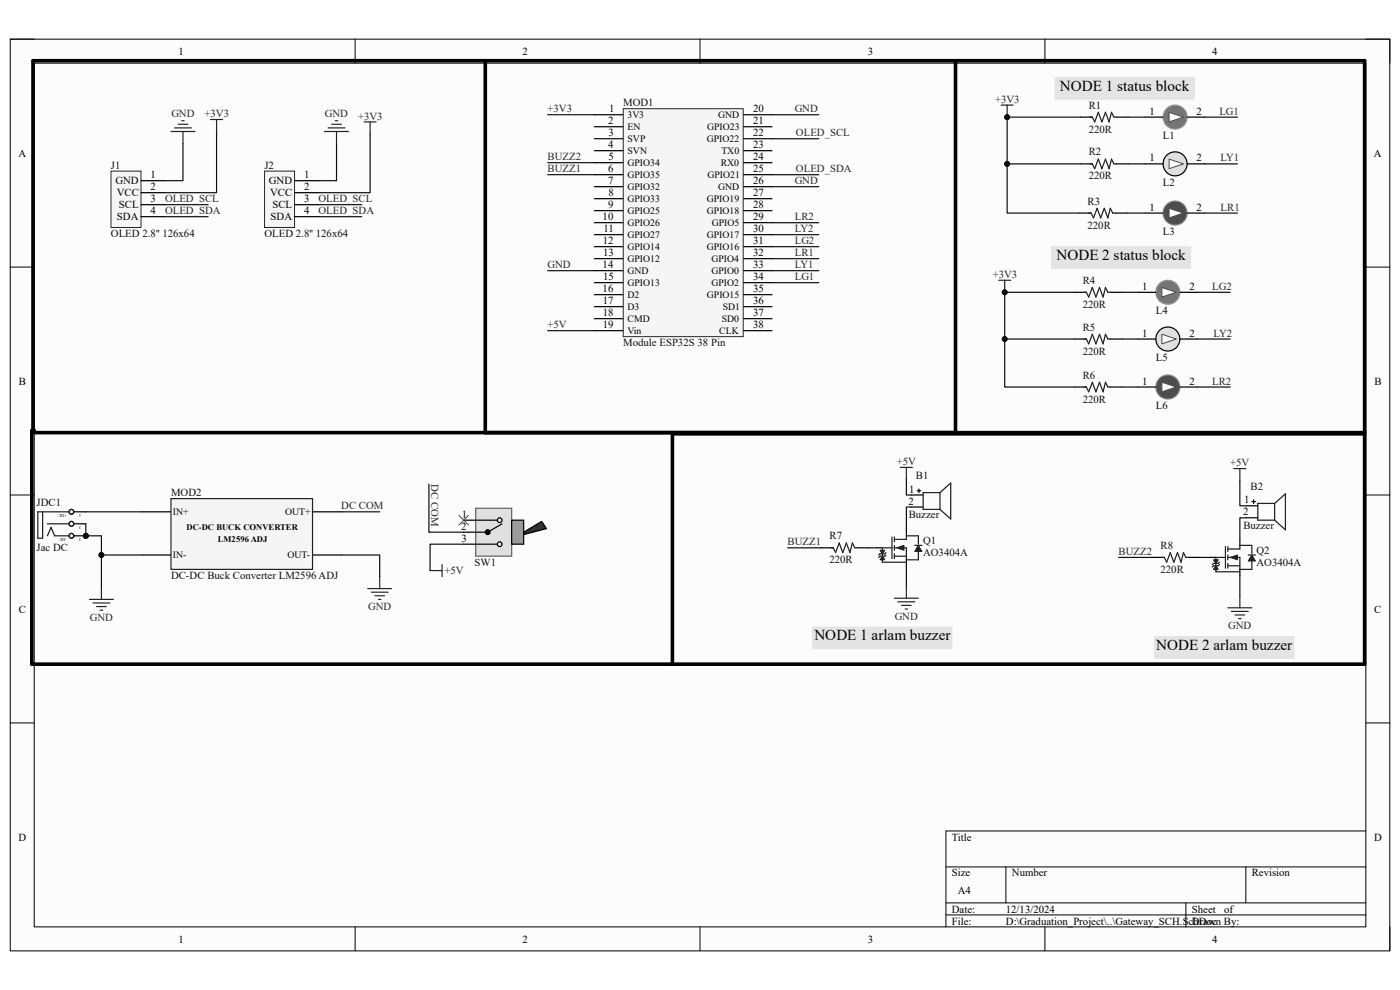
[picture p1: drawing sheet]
<svg xmlns="http://www.w3.org/2000/svg" width="297mm" height="210mm" viewBox="0 0 297 210" stroke-linecap="round" stroke-linejoin="round" font-family="sans-serif">
<path d="M2.2 8.3h292.7v193.4h-292.7z" fill-rule="evenodd" fill="#fcfcfc"/>
<path d="M2.2 8.3h292.7v193.4h-292.7z" fill="none" stroke="#000" stroke-width=".21"/>
<path d="M7.3 13.4h282.5v183.2h-282.5z" fill-rule="evenodd" fill="#fcfcfc"/>
<g fill="none" stroke="#000" stroke-width=".21">
<path d="M2.2 8.3h5.1M7.3 13.4h282.5v183.2h-282.5zM75.3 8.3v5.1M148.5 8.3v5.1M221.7 8.3v5.1M289.8 8.3h5.1v5.1M2.2 56.7h5.1M289.8 56.7h5.1M2.2 105h5.1M289.8 105h5.1M2.2 153.4h5.1M289.8 153.4h5.1"/>
<path d="M289.8 176.3h-89.1v20.3M75.3 196.6v5.1M148.5 196.6v5.1M200.7 183.9h89.1M200.7 191.5h89.1M200.7 194.1h89.1M213.4 183.9v7.6M221.7 196.6v5.1M251.6 191.5v5.1M264.3 183.9v7.6M294.9 196.6v5.1"/>
</g>
<circle cx="249.3" cy="24.8" r="2.54" fill="#787878"/>
<circle cx="249.3" cy="24.8" r="2.54" fill="none" stroke="#969696" stroke-width=".25"/>
<path d="M248 23.8l3.1 1-3.1 1.1z" fill="#fbfbfb"/>
<path d="M248 23.8l3.1 1-3.1 1.1z" fill="none" stroke="#4c4c4c" stroke-width=".21"/>
<path d="M242.9 24.8h3.9M251.8 24.8h3.9" fill="none" stroke="#000" stroke-width=".25"/>
<circle cx="249.3" cy="45.2" r="2.54" fill="#4c4c4c"/>
<circle cx="249.3" cy="45.2" r="2.54" fill="none" stroke="#888" stroke-width=".25"/>
<path d="M248 44.2l3.1 1-3.1 1z" fill="#fbfbfb"/>
<path d="M248 44.2l3.1 1-3.1 1z" fill="none" stroke="#4c4c4c" stroke-width=".21"/>
<path d="M242.9 45.2h3.9M251.8 45.2h3.9" fill="none" stroke="#000" stroke-width=".25"/>
<circle cx="249.3" cy="34.8" r="2.54" fill="#e2e2e2"/>
<circle cx="249.3" cy="34.8" r="2.54" fill="none" stroke="#000" stroke-width=".25"/>
<path d="M248 33.8l3.1 1-3.1 1z" fill="#fbfbfb"/>
<path d="M248 33.8l3.1 1-3.1 1z" fill="none" stroke="#4c4c4c" stroke-width=".21"/>
<path d="M242.9 34.8h3.9M251.8 34.8h3.9" fill="none" stroke="#000" stroke-width=".25"/>
<circle cx="247.8" cy="62" r="2.54" fill="#787878"/>
<circle cx="247.8" cy="62" r="2.54" fill="none" stroke="#969696" stroke-width=".25"/>
<path d="M246.5 61l3 1-3 1z" fill="#fbfbfb"/>
<path d="M246.5 61l3 1-3 1z" fill="none" stroke="#4c4c4c" stroke-width=".21"/>
<path d="M241.4 62h3.8M250.3 62h3.8" fill="none" stroke="#000" stroke-width=".25"/>
<circle cx="247.8" cy="82.1" r="2.54" fill="#4c4c4c"/>
<circle cx="247.8" cy="82.1" r="2.54" fill="none" stroke="#888" stroke-width=".25"/>
<path d="M246.5 81.1l3 1-3 1z" fill="#fbfbfb"/>
<path d="M246.5 81.1l3 1-3 1z" fill="none" stroke="#4c4c4c" stroke-width=".21"/>
<path d="M241.4 82.1h3.8M250.3 82.1h3.8" fill="none" stroke="#000" stroke-width=".25"/>
<circle cx="247.8" cy="71.9" r="2.54" fill="#e2e2e2"/>
<circle cx="247.8" cy="71.9" r="2.54" fill="none" stroke="#000" stroke-width=".25"/>
<path d="M246.5 70.9l3 1-3 1.1z" fill="#fbfbfb"/>
<path d="M246.5 70.9l3 1-3 1.1z" fill="none" stroke="#4c4c4c" stroke-width=".21"/>
<g fill="none" stroke="#000" stroke-width=".25">
<path d="M229.2 24.8h2.5M229.2 34.8h2.5M236.8 24.8h2.6M236.8 34.8h2.6M228.9 45.2h2.6M236.6 45.2h2.5M227.9 71.9h2.6M227.9 62h2.6M235.6 71.9h2.5M235.6 62h2.5M241.4 71.9h3.8M250.3 71.9h3.8"/>
<path d="M227.9 82.1h2.6M235.6 82.1h2.5M193.3 105h2.5M193.3 107.6h2.5M194.6 104.1h.7M195 103.7v.8M264.3 107.3h2.5M264.3 109.8h2.5M265.6 106.4h.7M266 106v.8"/>
</g>
<path d="M231.2 24.8h.5l.5 1.1 .8-2.1 .8 2.1 .7-2.1 .8 2.1 .5-2.1 .5 1h.5M231.2 34.8h.5l.5 1 .8-2 .8 2 .7-2 .8 2 .5-2 .5 1h.5M231 45.2h.5l.5 1 .7-2 .8 2 .8-2 .7 2 .6-2 .5 1h.5M230 62h.5l.5 1 .7-2 .8 2 .8-2 .7 2 .5-2 .5 1h.6M230 71.9h.5l.5 1.1 .7-2.1 .8 2.1 .8-2.1 .7 2.1 .5-2.1 .5 1h.6M230 82.1h.5l.5 1 .7-2 .8 2 .8-2 .7 2 .5-2 .5 1h.6M199.4 104.5l2.3-2v7.6l-2.3-2M199.4 104.5v3.6M199.4 104.5h-3.6v3.6h3.6M270.4 106.8l2.3-2v7.6l-2.3-2M270.4 106.8v3.6M270.4 106.8h-3.6v3.6h3.6" fill="none" stroke="#1c1c1c" stroke-width=".25"/>
<path d="M36.3 105.8h30v15h-30z" fill-rule="evenodd" fill="#f5f5f5"/>
<path d="M36.3 105.8h30v15h-30z" fill="none" stroke="#262626" stroke-width=".25"/>
<path d="M30.2 108.6h6M30.2 117.7h6M66.4 108.6h6M66.4 117.7h6" fill="none" stroke="#000" stroke-width=".25"/>
<circle cx="18.2" cy="113.7" r=".51" fill="#0e0e0e"/>
<circle cx="18.2" cy="113.7" r=".51" fill="none" stroke="#0e0e0e" stroke-width=".21"/>
<path d="M15.7 108.6h2.5M15.7 111.1h2.5M15.7 113.7h2.5" fill="none" stroke="#000" stroke-width=".25"/>
<g fill="none" stroke="#1c1c1c" stroke-width=".25">
<path d="M9 108.6v5.6h-1v-5.6h6.6"/>
<circle cx="15.1" cy="108.6" r=".51"/>
<circle cx="15.1" cy="113.7" r=".51"/>
<circle cx="15.2" cy="113.7" r=".51"/>
<circle cx="15.2" cy="108.6" r=".51"/>
</g>
<circle cx="18.2" cy="113.7" r=".51" fill="#0e0e0e"/>
<circle cx="18.2" cy="113.7" r=".51" fill="none" stroke="#0e0e0e" stroke-width=".21"/>
<g fill="none" stroke="#1c1c1c" stroke-width=".25">
<path d="M10.1 111.1h4.5M10.1 113.7l.7-1.8 .8 1.8h3"/>
<circle cx="15.1" cy="111.1" r=".51"/>
<circle cx="15.2" cy="111.1" r=".51"/>
</g>
<path d="M23.5 36.3h6.4v12h-6.4z" fill-rule="evenodd" fill="#f5f5f5"/>
<path d="M23.5 36.3h6.4v12h-6.4z" fill="none" stroke="#262626" stroke-width=".21"/>
<path d="M29.9 38.3h5.1M29.9 40.9h5.1M29.9 43.4h5.1M29.9 46h5.1" fill="none" stroke="#000" stroke-width=".25"/>
<path d="M56.1 36.3h6.4v12h-6.4z" fill-rule="evenodd" fill="#f5f5f5"/>
<path d="M56.1 36.3h6.4v12h-6.4z" fill="none" stroke="#262626" stroke-width=".21"/>
<path d="M62.5 38.3h5.1M62.5 40.9h5.1M62.5 43.4h5.1M62.5 46h5.1M98.4 110.4h2.5M98.4 112.9h2.5M98.4 115.4h2.5" fill="none" stroke="#000" stroke-width=".25"/>
<path d="M100.9 107.8h7.7v10.2h-7.7z" fill-rule="evenodd" fill="#e0e0e0"/>
<path d="M100.9 107.8h7.7v10.2h-7.7z" fill="none" stroke="#616161" stroke-width=".25"/>
<circle cx="103.5" cy="112.9" r=".51" fill="#000"/>
<g fill="none" stroke="#000" stroke-width=".25">
<path d="M100.9 112.9h2.1M100.9 115.4h4.6M100.9 110.4h4.6M106.5 111.1l-3 1.8"/>
<circle cx="103.5" cy="112.9" r=".51"/>
<circle cx="106" cy="115.4" r=".51"/>
<circle cx="106" cy="110.4" r=".51"/>
</g>
<path d="M108.6 110.4h2.5v5h-2.5z" fill-rule="evenodd" fill="#a0a0a0"/>
<path d="M108.6 110.4h2.5v5h-2.5z" fill="none" stroke="#000" stroke-width=".25"/>
<path d="M111.1 112.9l3.8-2.3 1 1.5-4.8 1.3z" fill-rule="evenodd" fill="#2f2f2f"/>
<path d="M111.1 112.9l3.8-2.3 1 1.5-4.8 1.3zM185.9 116.2h1.3M192.3 112.4v1.3" fill="none" stroke="#000" stroke-width=".25"/>
<g fill="none" stroke="#262626" stroke-width=".25">
<path d="M36.3 27.9h5.1M37 27.1h3.6M37.8 26.4h2M38.6 25.6h.5M38.8 27.9v2.5M44.7 25.4h2.5M45.9 25.4v2.5M68.8 27.9h5.1M69.6 27.1h3.6M70.4 26.4h2M71.1 25.6h.5M71.4 27.9v2.5"/>
<path d="M77.2 25.9h2.6M78.5 25.9v2.5M93.8 119.8v2.5M19 127.2h5.1M19.7 127.9h3.6M20.5 128.7h2M21.3 129.4h.5M21.5 124.6v2.6M78 124.9h5.1M78.8 125.6h3.5M79.5 126.4h2.1M80.3 127.2h.5"/>
<path d="M80.6 122.3v2.6M91.2 121h2.6"/>
</g>
<path d="M97.4 109.3l2 2.1M99.4 109.3l-2 2.1" fill="none" stroke="#4c4c4c" stroke-width=".21"/>
<path d="M187.2 116.2h2M189.2 113.9v4.6M189.7 114.4h2.6M189.7 116.2h2.6v2.6M189.7 118h2.6M189.7 113.9v1M189.7 115.7v1M189.7 117.5v1" fill="none" stroke="#1c1c1c" stroke-width=".25"/>
<path d="M190.2 116.2l1.6-.5v1z" fill="#1c1c1c"/>
<path d="M190.2 116.2l1.6-.5v1z" fill="none" stroke="#1c1c1c" stroke-width=".21"/>
<path d="M192.3 114.4v-.7h2.5v1.7M194.8 116.7v2.1h-2.5" fill="none" stroke="#1c1c1c" stroke-width=".25"/>
<path d="M194.8 115.7l.8 1.3h-1.5z" fill="#1c1c1c"/>
<path d="M194.8 115.7l.8 1.3h-1.5z" fill="none" stroke="#1c1c1c" stroke-width=".21"/>
<path d="M186.7 117.5h1M194.1 115.7h1.5" fill="none" stroke="#1c1c1c" stroke-width=".25"/>
<path d="M186.7 116.7h1l-.5 .8z" fill="#1c1c1c"/>
<path d="M186.7 116.7h1l-.5 .8z" fill="none" stroke="#1c1c1c" stroke-width=".21"/>
<path d="M187.2 116.2v.8" fill="none" stroke="#1c1c1c" stroke-width=".25"/>
<path d="M187.2 118l.5 .8h-1z" fill="#1c1c1c"/>
<path d="M187.2 118l.5 .8h-1z" fill="none" stroke="#1c1c1c" stroke-width=".21"/>
<g fill="none" stroke="#1c1c1c" stroke-width=".25">
<path d="M176.3 116.2h.5l.5 1 .7-2 .8 2 .8-2 .7 2 .5-2 .5 1h.6M186.7 117.5l-.3 .2M187.2 117.5v.5M187.2 118.5v.8h5.1M188 117.2l-.3 .3M188 117.7l-.3 .3h-1l-.3 .2M246.5 118.2h.5l.5 1.1 .8-2.1 .7 2.1 .8-2.1 .8 2.1 .5-2.1 .5 1h.5M257.9 118.2h2.1M260 116v4.5M260.5 118.2h2.5v2.6M260.5 116.5h2.5M260.5 116v1"/>
<path d="M260.5 117.7v1.1M260.5 119.5v1M260.5 120h2.5"/>
</g>
<path d="M174.2 116.2h2.6M181.9 116.2h2.5M192.3 118.8v1.2M244.5 118.2h2.5M252.1 118.2h2.5M256.7 118.2h1.2M263 114.4v1.3" fill="none" stroke="#000" stroke-width=".25"/>
<path d="M261 118.2l1.5-.5v1.1z" fill="#1c1c1c"/>
<path d="M261 118.2l1.5-.5v1.1z" fill="none" stroke="#1c1c1c" stroke-width=".21"/>
<path d="M263 116.5v-.8h2.6v1.8M265.6 118.8v2h-2.6" fill="none" stroke="#1c1c1c" stroke-width=".25"/>
<path d="M265.6 117.7l.7 1.3h-1.5z" fill="#1c1c1c"/>
<path d="M265.6 117.7l.7 1.3h-1.5z" fill="none" stroke="#1c1c1c" stroke-width=".21"/>
<path d="M257.4 119.5h1.1M264.8 117.7h1.5" fill="none" stroke="#1c1c1c" stroke-width=".25"/>
<path d="M257.4 118.8h1.1l-.6 .7z" fill="#1c1c1c"/>
<path d="M257.4 118.8h1.1l-.6 .7z" fill="none" stroke="#1c1c1c" stroke-width=".21"/>
<path d="M257.9 118.2v.8" fill="none" stroke="#1c1c1c" stroke-width=".25"/>
<path d="M257.9 120l.6 .8h-1.1z" fill="#1c1c1c"/>
<path d="M257.9 120l.6 .8h-1.1z" fill="none" stroke="#1c1c1c" stroke-width=".21"/>
<path d="M257.4 119.5l-.2 .3M257.9 119.5v.5M258.7 119.3l-.2 .2M258.7 119.8l-.2 .2h-1.1l-.2 .3M257.9 120.5v.8h5.1" fill="none" stroke="#1c1c1c" stroke-width=".25"/>
<path d="M263 120.8v1.3" fill="none" stroke="#000" stroke-width=".25"/>
<g fill="none" stroke="#262626" stroke-width=".25">
<path d="M211.9 59.5h2.5M213.1 59.5v2.5M191 99.2h2.6M192.3 99.2v2.5M261.8 99.4h2.5M263 99.4v2.6M189.7 126.9h5.1M190.5 127.7h3.6M191.3 128.4h2M192 129.2h.5M192.3 124.4v2.5M260.5 128.9h5.1"/>
<path d="M261.2 129.7h3.6M262 130.5h2.1M262.8 131.2h.5M263 126.4v2.5"/>
</g>
<circle cx="213.1" cy="62" r=".51" fill="#0e0e0e"/>
<circle cx="213.1" cy="62" r=".51" fill="none" stroke="#0e0e0e" stroke-width=".21"/>
<path d="M212.4 22.3h2.5M213.7 22.3v2.5" fill="none" stroke="#262626" stroke-width=".25"/>
<circle cx="213.7" cy="24.8" r=".51" fill="#0e0e0e"/>
<circle cx="213.7" cy="24.8" r=".51" fill="none" stroke="#0e0e0e" stroke-width=".21"/>
<path d="M223.8 16.4h29.6v4.6h-29.6z" fill-rule="evenodd" fill="#e4e4e4"/>
<path d="M223.8 16.4h29.6v4.6h-29.6z" fill="none" stroke="#e4e4e4" stroke-width=".21"/>
<path d="M223.1 52.3h29.5v4.6h-29.5z" fill-rule="evenodd" fill="#e4e4e4"/>
<path d="M223.1 52.3h29.5v4.6h-29.5z" fill="none" stroke="#e4e4e4" stroke-width=".21"/>
<path d="M103 12.9v78.9M202.7 12.9v78.9M6.8 91.3v49.6h282.7v-48.9h-146.8v48.9M7.3 91.3h-.3v-78.4h282.5v78.9h-282.2" fill="none" stroke="#000" stroke-width=".76"/>
<path d="M18.2 108.6h12M18.2 111.1v2.6" fill="none" stroke="#0e0e0e" stroke-width=".25"/>
<circle cx="18.2" cy="113.7" r=".51" fill="#0e0e0e"/>
<circle cx="18.2" cy="113.7" r=".51" fill="none" stroke="#0e0e0e" stroke-width=".21"/>
<path d="M21.5 117.7h8.7" fill="none" stroke="#0e0e0e" stroke-width=".25"/>
<circle cx="21.5" cy="117.7" r=".51" fill="#0e0e0e"/>
<circle cx="21.5" cy="117.7" r=".51" fill="none" stroke="#0e0e0e" stroke-width=".21"/>
<path d="M116.2 24.3h9.9M163.8 24.3h9.9M213.7 34.8h15.5M116.2 57.4h9.9M116.2 70.1h9.9M72.4 117.7h8.2v4.6M72.4 108.6h8.2M91 102.7v10.2h7.4M98.4 115.4h-7.2v5.6" fill="none" stroke="#0e0e0e" stroke-width=".25"/>
<circle cx="213.7" cy="34.8" r=".51" fill="#0e0e0e"/>
<circle cx="213.7" cy="34.8" r=".51" fill="none" stroke="#0e0e0e" stroke-width=".21"/>
<path d="M213.1 71.9h14.8" fill="none" stroke="#0e0e0e" stroke-width=".25"/>
<circle cx="213.1" cy="71.9" r=".51" fill="#0e0e0e"/>
<circle cx="213.1" cy="71.9" r=".51" fill="none" stroke="#0e0e0e" stroke-width=".21"/>
<g fill="none" stroke="#0e0e0e" stroke-width=".25">
<path d="M38.8 30.4v7.9h-3.8M45.9 27.9v13h-10.9M71.4 30.4v7.9h-3.8M78.5 28.4v12.5h-10.9M163.8 39.6h9.9M163.8 29.4h9.9M163.8 37.1h9.9M229.2 24.8h-15.5v20.4h15.2M239.4 34.8h3.5M239.4 24.8h3.5M255.7 34.8h6.8M255.7 24.8h6.8"/>
<path d="M35 43.4h9.2M35 46h9.2M67.6 43.4h9.1M67.6 46h9.1M163.8 47.2h9.9M163.8 49.8h9.9M163.8 52.3h9.9M163.8 54.9h9.9M239.1 45.2h3.8M255.7 45.2h6.8M238.1 62h3.3M238.1 71.9h3.3"/>
<path d="M254.1 62h6.9M254.1 71.9h6.9M238.1 82.1h3.3M254.1 82.1h6.9M167.1 116.2h7.1M184.4 116.2h1.5M192.3 101.7v3.3h1M193.3 107.6h-1v4.8M237.3 118.2h7.2M254.6 118.2h2.1M263 102v5.3h1.3M264.3 109.8h-1.3v4.6"/>
<path d="M192.3 120v4.4M263 122.1v4.3"/>
</g>
<circle cx="213.7" cy="24.8" r=".51" fill="#0e0e0e"/>
<circle cx="213.7" cy="24.8" r=".51" fill="none" stroke="#0e0e0e" stroke-width=".21"/>
<circle cx="213.7" cy="34.8" r=".51" fill="#0e0e0e"/>
<circle cx="213.7" cy="34.8" r=".51" fill="none" stroke="#0e0e0e" stroke-width=".21"/>
<path d="M163.8 57.4h9.9M163.8 60h9.9M227.9 62h-14.8v20.1h14.8" fill="none" stroke="#0e0e0e" stroke-width=".25"/>
<circle cx="213.1" cy="62" r=".51" fill="#0e0e0e"/>
<circle cx="213.1" cy="62" r=".51" fill="none" stroke="#0e0e0e" stroke-width=".21"/>
<circle cx="213.1" cy="71.9" r=".51" fill="#0e0e0e"/>
<circle cx="213.1" cy="71.9" r=".51" fill="none" stroke="#0e0e0e" stroke-width=".21"/>
<path d="M18.2 113.7h3.3v10.9" fill="none" stroke="#0e0e0e" stroke-width=".25"/>
<circle cx="18.2" cy="113.7" r=".51" fill="#0e0e0e"/>
<circle cx="18.2" cy="113.7" r=".51" fill="none" stroke="#0e0e0e" stroke-width=".21"/>
<circle cx="21.5" cy="117.7" r=".51" fill="#0e0e0e"/>
<circle cx="21.5" cy="117.7" r=".51" fill="none" stroke="#0e0e0e" stroke-width=".21"/>
<path d="M172.4 133h29.6v4.6h-29.6z" fill-rule="evenodd" fill="#e4e4e4"/>
<path d="M172.4 133h29.6v4.6h-29.6z" fill="none" stroke="#e4e4e4" stroke-width=".21"/>
<path d="M245 135h29.5v4.6h-29.5z" fill-rule="evenodd" fill="#e4e4e4"/>
<path d="M245 135h29.5v4.6h-29.5z" fill="none" stroke="#e4e4e4" stroke-width=".21"/>
<path d="M132.2 23.1h25.5v48.3h-25.5z" fill-rule="evenodd" fill="#f5f5f5"/>
<path d="M132.2 23.1h25.5v48.3h-25.5z" fill="none" stroke="#262626" stroke-width=".21"/>
<g fill="none" stroke="#000" stroke-width=".25">
<path d="M126.1 24.3h6M126.1 26.9h6M126.1 29.4h6M126.1 32h6M126.1 34.5h6M126.1 37.1h6M126.1 39.6h6M157.8 24.3h6M157.8 26.9h6M157.8 29.4h6M157.8 32h6M157.8 34.5h6"/>
<path d="M157.8 37.1h6M157.8 39.6h6M126.1 42.1h6M126.1 44.7h6M126.1 47.2h6M126.1 49.8h6M126.1 52.3h6M126.1 54.9h6M126.1 57.4h6M126.1 60h6M157.8 42.1h6M157.8 44.7h6"/>
<path d="M157.8 47.2h6M157.8 49.8h6M157.8 52.3h6M157.8 54.9h6M157.8 57.4h6M157.8 60h6M126.1 62.5h6M126.1 65.1h6M126.1 67.6h6M126.1 70.1h6M157.8 62.5h6M157.8 65.1h6"/>
<path d="M157.8 67.6h6M157.8 70.1h6"/>
</g>
<path d="M116.2 37.1h9.9M116.2 34.5h9.9" fill="none" stroke="#0e0e0e" stroke-width=".25"/>
<g font-size="3.2">
<text x="224.9" y="19.3">NODE 1 status block</text>
<text x="224.1" y="55.2">NODE 2 status block</text>
<text x="172.8" y="135.8">NODE 1 arlam buzzer</text>
<text x="245.3" y="137.9">NODE 2 arlam buzzer</text>
</g>
<g font-size="2.3">
<text x="37.9" y="11.6">1</text>
<text x="110.9" y="11.6">2</text>
<text x="184.1" y="11.6">3</text>
<text x="257.2" y="11.6">4</text>
<text x="129.2" y="23.8">1</text>
<text x="159.8" y="23.8">20</text>
<text x="129" y="26.4">2</text>
<text x="129.1" y="28.9">3</text>
<text x="159.8" y="26.4">21</text>
<text x="159.8" y="28.9">22</text>
<text x="243.8" y="24.3">1</text>
<text x="253.9" y="24.3">2</text>
<text x="3.9" y="33.2">A</text>
<text x="129" y="31.5">4</text>
<text x="129.1" y="34">5</text>
<text x="159.8" y="31.5">23</text>
<text x="159.8" y="34">24</text>
<text x="243.8" y="34.2">1</text>
<text x="253.9" y="34.2">2</text>
<text x="291.5" y="33.2">A</text>
<text x="24.5" y="39.1">GND</text>
<text x="24.8" y="41.7">VCC</text>
<text x="31.9" y="37.8">1</text>
<text x="31.9" y="40.4">2</text>
<text x="57.1" y="39.1">GND</text>
<text x="57.3" y="41.7">VCC</text>
<text x="64.5" y="37.8">1</text>
<text x="64.5" y="40.4">2</text>
<text x="129" y="36.5">6</text>
<text x="129" y="39.1">7</text>
<text x="129.1" y="41.7">8</text>
<text x="159.8" y="36.5">25</text>
<text x="159.8" y="39.1">26</text>
<text x="159.8" y="41.7">27</text>
<text x="24.8" y="46.7">SDA</text>
<text x="25.2" y="44.2">SCL</text>
<text x="31.9" y="42.9">3</text>
<text x="31.9" y="45.5">4</text>
<text x="57.4" y="46.7">SDA</text>
<text x="57.8" y="44.2">SCL</text>
<text x="64.5" y="42.9">3</text>
<text x="64.5" y="45.5">4</text>
<text x="127.8" y="46.7">10</text>
<text x="129" y="44.2">9</text>
<text x="159.8" y="44.2">28</text>
<text x="159.8" y="46.7">29</text>
<text x="243.8" y="44.7">1</text>
<text x="253.9" y="44.7">2</text>
<text x="127.9" y="51.8">12</text>
<text x="128.1" y="49.3">11</text>
<text x="159.8" y="49.3">30</text>
<text x="159.8" y="51.8">31</text>
<text x="127.8" y="56.9">14</text>
<text x="127.9" y="59.4">15</text>
<text x="128" y="54.4">13</text>
<text x="159.8" y="54.4">32</text>
<text x="159.8" y="56.9">33</text>
<text x="159.8" y="59.4">34</text>
<text x="127.8" y="62">16</text>
<text x="127.9" y="64.6">17</text>
<text x="159.8" y="62">35</text>
<text x="159.8" y="64.6">36</text>
<text x="242.3" y="61.5">1</text>
<text x="252.3" y="61.5">2</text>
<text x="127.9" y="67.1">18</text>
<text x="127.9" y="69.6">19</text>
<text x="159.8" y="67.1">37</text>
<text x="159.8" y="69.6">38</text>
<text x="242.3" y="71.4">1</text>
<text x="252.3" y="71.4">2</text>
<text x="4" y="81.6">B</text>
<text x="242.3" y="81.6">1</text>
<text x="252.3" y="81.6">2</text>
<text x="291.6" y="81.6">B</text>
<text x="192.7" y="107.1">2</text>
<text x="192.9" y="104.5">1</text>
<text x="263.9" y="106.8">1</text>
<text x="97.8" y="112.4">2</text>
<text x="98" y="109.9">1</text>
<text x="263.7" y="109.3">2</text>
<text x="97.9" y="114.9">3</text>
<text x="4" y="130">C</text>
<text x="291.5" y="130">C</text>
<text x="3.9" y="178.3">D</text>
<text x="201.9" y="178.3">Title</text>
<text x="291.5" y="178.3">D</text>
<text x="201.9" y="185.9">Size</text>
<text x="214.7" y="185.9">Number</text>
<text x="265.6" y="185.9">Revision</text>
<text x="203.2" y="189.7">A4</text>
<text x="201.9" y="193.6">Date:</text>
<text x="201.9" y="196.1">File:</text>
<text x="213.4" y="193.6">12/13/2024</text>
<text x="213.4" y="196.1">D:\Graduation_Project\..\Gateway_SCH.SchDoc</text>
<text x="252.9" y="196.1">Drawn By:</text>
<text x="252.9" y="193.6">Sheet</text>
<text x="259.7" y="193.6">of</text>
<text x="37.9" y="199.9">1</text>
<text x="110.9" y="199.9">2</text>
<text x="184.1" y="199.9">3</text>
<text x="257.2" y="199.9">4</text>
</g>
<g font-size="2.3" fill="#262626">
<text x="116.2" y="23.8">+3V3</text>
<text x="168.6" y="23.8">GND</text>
<text x="211.1" y="21.8">+3V3</text>
<text x="36.4" y="24.8">GND</text>
<text x="43.4" y="24.8">+3V3</text>
<text x="68.9" y="24.8">GND</text>
<text x="76" y="25.4">+3V3</text>
<text x="168.9" y="28.9">OLED_SCL</text>
<text x="258.7" y="24.3">LG1</text>
<text x="116.2" y="34">BUZZ2</text>
<text x="259" y="34.2">LY1</text>
<text x="116.2" y="36.5">BUZZ1</text>
<text x="168.6" y="39.1">GND</text>
<text x="168.9" y="36.5">OLED_SDA</text>
<text x="35" y="45.5">OLED_SDA</text>
<text x="35" y="42.9">OLED_SCL</text>
<text x="67.6" y="42.9">OLED_SCL</text>
<text x="67.6" y="45.5">OLED_SDA</text>
<text x="168.6" y="46.7">LR2</text>
<text x="259" y="44.7">LR1</text>
<text x="168.6" y="49.3">LY2</text>
<text x="168.6" y="51.8">LG2</text>
<text x="116.2" y="56.9">GND</text>
<text x="168.6" y="56.9">LY1</text>
<text x="168.6" y="59.4">LG1</text>
<text x="168.6" y="54.4">LR1</text>
<text x="210.6" y="58.9">+3V3</text>
<text x="257.2" y="61.5">LG2</text>
<text x="116.2" y="69.6">+5V</text>
<text x="257.4" y="71.4">LY2</text>
<text x="257.2" y="81.6">LR2</text>
<text x="190.2" y="98.6">+5V</text>
<text x="261" y="98.9">+5V</text>
<text x="91.5" y="102.7" transform="rotate(90 91.5 102.7)">DC COM</text>
<text x="72.4" y="108.1">DC COM</text>
<text x="167.1" y="115.7">BUZZ1</text>
<text x="237.3" y="117.7">BUZZ2</text>
<text x="94.3" y="121.8">+5V</text>
<text x="19" y="131.7">GND</text>
<text x="78.1" y="129.5">GND</text>
<text x="189.8" y="131.5">GND</text>
<text x="260.6" y="133.5">GND</text>
</g>
<g font-size="2.3" fill="#0e0e0e">
<text x="132.2" y="22.6">MOD1</text>
<text x="231" y="23.1">R1</text>
<text x="231" y="28.2">220R</text>
<text x="246.7" y="29.4">L1</text>
<text x="23.5" y="35.8">J1</text>
<text x="56.1" y="35.8">J2</text>
<text x="231" y="33">R2</text>
<text x="231" y="38.1">220R</text>
<text x="246.7" y="39.4">L2</text>
<text x="230.7" y="43.4">R3</text>
<text x="23.5" y="50.3">OLED 2.8'' 126x64</text>
<text x="56.1" y="50.3">OLED 2.8'' 126x64</text>
<text x="230.7" y="48.5">220R</text>
<text x="246.7" y="49.8">L3</text>
<text x="229.7" y="60.2">R4</text>
<text x="229.7" y="65.3">220R</text>
<text x="229.7" y="70.1">R5</text>
<text x="245.2" y="66.6">L4</text>
<text x="132.2" y="73.4">Module ESP32S 38 Pin</text>
<text x="229.7" y="75.2">220R</text>
<text x="245.2" y="76.5">L5</text>
<text x="229.7" y="80.3">R6</text>
<text x="229.7" y="85.4">220R</text>
<text x="245.2" y="86.7">L6</text>
<text x="194.3" y="101.7">B1</text>
<text x="7.7" y="107.3">JDC1</text>
<text x="36.3" y="105.3">MOD2</text>
<text x="265.3" y="104">B2</text>
<text x="192.8" y="109.9">Buzzer</text>
<text x="263.8" y="112.1">Buzzer</text>
<text x="7.7" y="117">Jac DC</text>
<text x="176" y="114.4">R7</text>
<text x="176" y="119.5">220R</text>
<text x="195.8" y="115.4">Q1</text>
<text x="195.8" y="118">AO3404A</text>
<text x="246.2" y="116.5">R8</text>
<text x="266.6" y="117.5">Q2</text>
<text x="36.3" y="122.8">DC-DC Buck Converter LM2596 ADJ</text>
<text x="100.7" y="120">SW1</text>
<text x="246.2" y="121.5">220R</text>
<text x="266.6" y="120">AO3404A</text>
</g>
<g font-size="2.1">
<text x="133.1" y="25">3V3</text>
<text x="133.1" y="27.6">EN</text>
<text x="150" y="27.6">GPIO23</text>
<text x="152.4" y="25">GND</text>
<text x="133.1" y="30.1">SVP</text>
<text x="133.1" y="32.6">SVN</text>
<text x="133.1" y="35.2">GPIO34</text>
<text x="149.9" y="30.1">GPIO22</text>
<text x="152.9" y="35.2">RX0</text>
<text x="153" y="32.6">TX0</text>
<text x="133.1" y="37.8">GPIO35</text>
<text x="133.1" y="40.3">GPIO32</text>
<text x="150.1" y="37.8">GPIO21</text>
<text x="152.4" y="40.3">GND</text>
<text x="133.1" y="42.8">GPIO33</text>
<text x="133.1" y="45.4">GPIO25</text>
<text x="133.1" y="47.9">GPIO26</text>
<text x="149.9" y="42.8">GPIO19</text>
<text x="150" y="45.4">GPIO18</text>
<text x="151" y="47.9">GPIO5</text>
<text x="133.1" y="50.5">GPIO27</text>
<text x="133.1" y="53">GPIO14</text>
<text x="149.9" y="50.5">GPIO17</text>
<text x="149.9" y="53">GPIO16</text>
<text x="133.1" y="55.5">GPIO12</text>
<text x="133.1" y="58.1">GND</text>
<text x="151" y="55.5">GPIO4</text>
<text x="151" y="58.1">GPIO0</text>
<text x="133.1" y="60.7">GPIO13</text>
<text x="133.1" y="63.2">D2</text>
<text x="133.1" y="65.7">D3</text>
<text x="150" y="63.2">GPIO15</text>
<text x="151" y="60.7">GPIO2</text>
<text x="153.3" y="65.7">SD1</text>
<text x="133.1" y="68.3">CMD</text>
<text x="133.1" y="70.8">Vin</text>
<text x="152.6" y="70.8">CLK</text>
<text x="153.1" y="68.3">SD0</text>
<text x="36.7" y="109.3">IN+</text>
<text x="60.5" y="109.3">OUT+</text>
<text x="36.7" y="118.4">IN-</text>
<text x="61" y="118.4">OUT-</text>
</g>
<g font-size="1.8">
<text x="39.6" y="112.5">DC-DC BUCK CONVERTER</text>
<text x="46.2" y="115">LM2596 ADJ</text>
</g>
<g font-size=".9" fill="#0e0e0e">
<text x="14.1" y="109" transform="rotate(-180 14.1 109)">+DC</text>
<text x="17.2" y="109" transform="rotate(-180 17.2 109)">1</text>
<text x="17.2" y="111.5" transform="rotate(-180 17.2 111.5)">3</text>
<text x="14.1" y="114.1" transform="rotate(-180 14.1 114.1)">-DC</text>
<text x="17.2" y="114.1" transform="rotate(-180 17.2 114.1)">2</text>
</g>
</svg>
